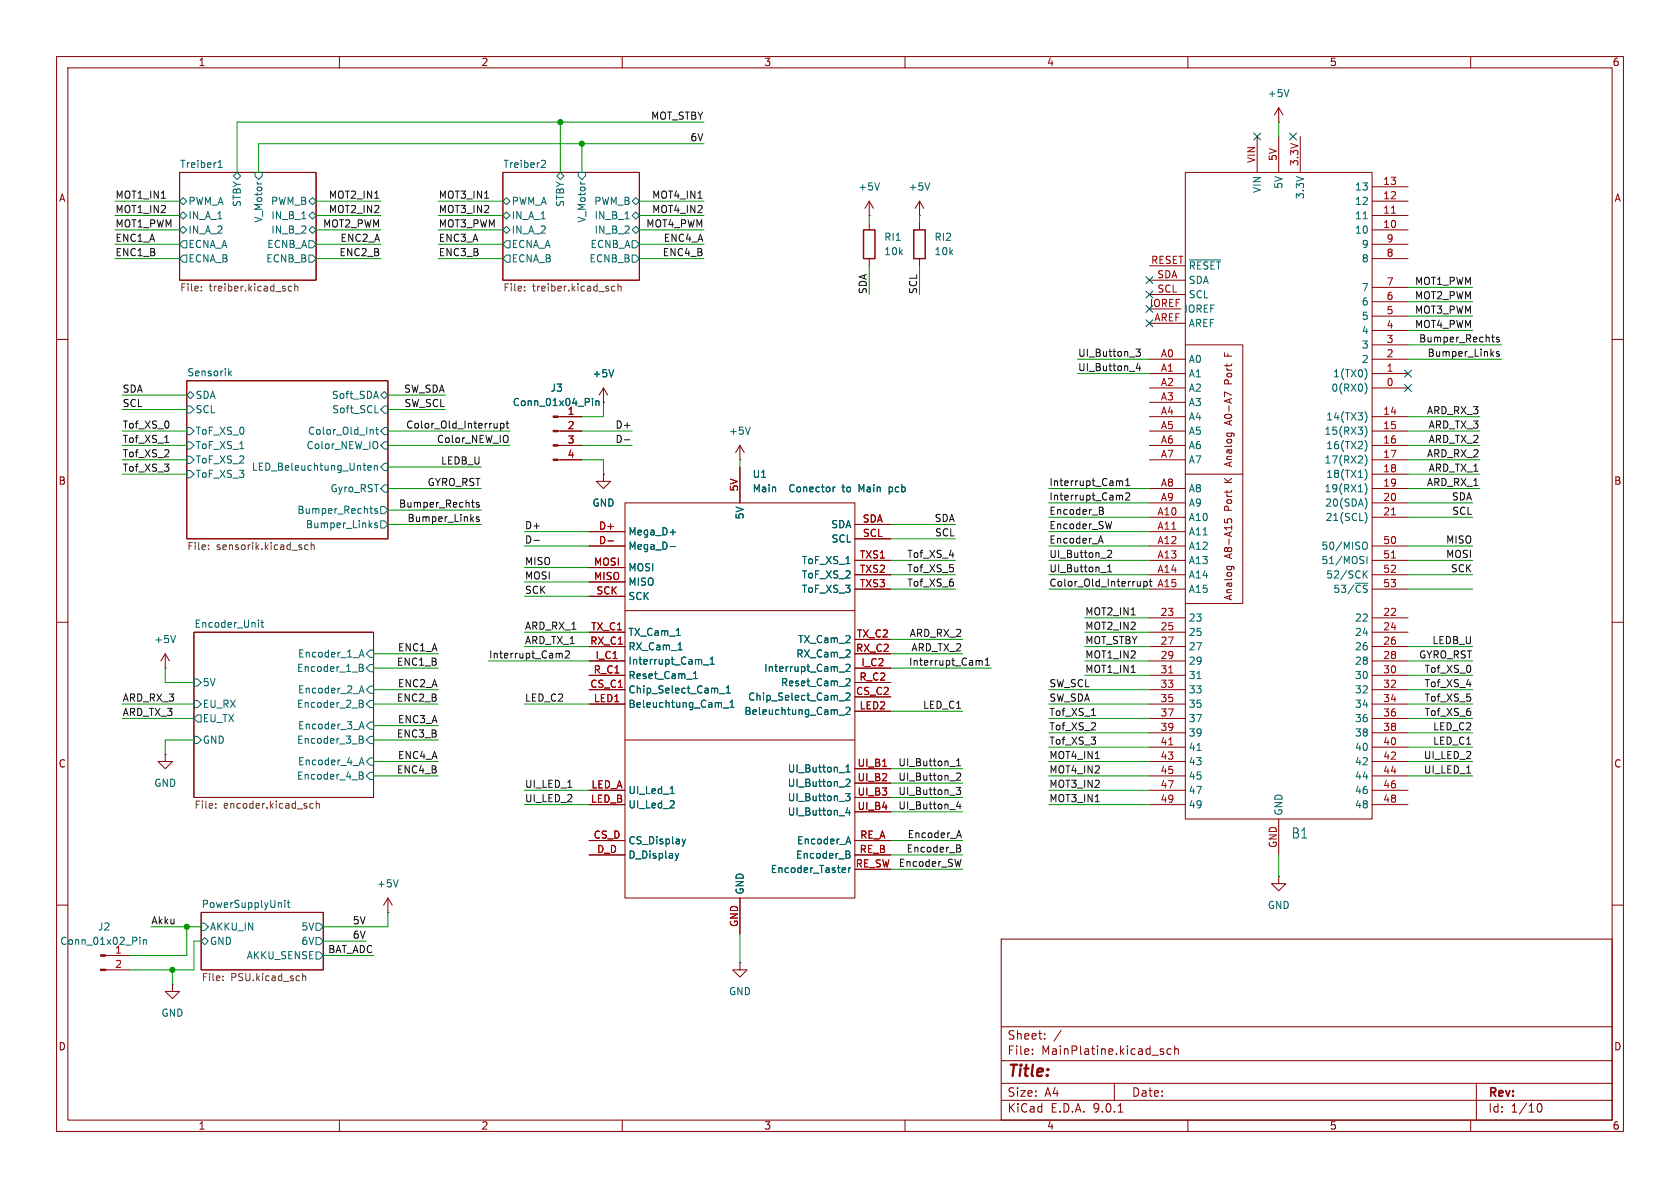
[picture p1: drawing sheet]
<svg xmlns="http://www.w3.org/2000/svg" width="297mm" height="210mm" viewBox="0 0 297 210" stroke-linecap="round" stroke-linejoin="round" font-family="sans-serif">
<g fill="none" stroke="#840000" stroke-width=".18">
<path d="M10 10h277v190h-277zM12 12h273v186h-273zM60 10v2M110 10v2M160 10v2M210 10v2M226.1 19.1l-.8 1.2M226.1 19.1l.7 1.2M226.1 19.1v2.5M260 10v2M31.7 30.5h24.2v19h-24.2zM88.9 30.5h24.1v19h-24.1z"/>
<path d="M153.7 38.1h.1M153.7 35.6l-.8 1.2M153.7 35.6l.7 1.2M153.7 35.6v2.5M153.7 39.4v1.2M162.6 38.1h.1M162.6 35.6v2.5M162.6 39.4v1.2M162.6 35.6l-.8 1.2M162.6 35.6l.7 1.2M209.5 30.5h33.1v114.3h-33.1zM222.2 24.1v6.4"/>
<path d="M226.1 21.6h.1M226.1 24.1v6.4M229.9 24.1v6.4M242.6 33h6.3M242.6 35.6h6.3M242.6 38.1h6.3M153.7 45.7v1.3M162.6 45.7v1.3M203.2 47h6.3M203.2 49.5h6.3M203.2 52.1h6.3M203.2 54.6h5.6"/>
<path d="M203.2 57.2h6.3M242.6 40.6h6.3M242.6 43.2h6.3M242.6 45.7h6.3M242.6 50.8h6.3M242.6 53.3h6.3M242.6 55.9h6.3M242.6 58.4h6.3M10 60h2M33 67.3h35.6v28h-35.6zM98.7 73.7h4.2M98.7 76.2h4.2"/>
<path d="M98.7 78.7h4.2M106.7 71.1h.1M106.7 68.6l-.8 1.3M106.7 68.6l.7 1.3M106.7 68.6v2.5M130.8 78.7v2.6M130.8 78.7l-.8 1.3M130.8 78.7l.8 1.3M203.2 63.5h6.3M203.2 66h6.3M203.2 68.6h6.3M203.2 71.1h6.3"/>
<path d="M203.2 73.7h6.3M203.2 76.2h6.3M203.2 78.7h6.3M209.5 61h10.2v22.8h-10.2M216.9 76.6h1l.3 .2M217 76.6l-.1 .3M217.7 76.6v.3M217.7 69.8l-1.2-.5v.9M242.6 63.5h6.3M242.6 66h6.3M242.6 68.6h6.3M242.6 73.7h6.3"/>
<path d="M242.6 76.2h6.3M242.6 78.7h6.3M242.6 61h6.3M285 60h2M98.7 81.3h4.2M104.1 94h6.4M104.1 96.5h6.4M106.7 83.8v1.3h1.2l-1.2 1.3-1.3-1.3h1.3M106.7 83.8h.1M110.5 88.9h40.6v69.9h-40.6zM130.8 81.3h.1M130.8 82.6v6.3"/>
<path d="M151.1 92.7h6.4M151.1 95.3h6.4M151.1 99.1h6.4M203.2 94h6.3M203.2 96.5h6.3M203.2 99.1h6.3M203.2 81.3h6.3M203.2 86.4h6.3M203.2 88.9h6.3M203.2 91.4h6.3M216.5 91.8v.6M217 92.4v-.4l.2-.3 .5 .1v.6"/>
<path d="M219.7 83.8v22.9h-10.2M242.6 96.5h6.3M242.6 99.1h6.3M242.6 81.3h6.3M242.6 86.4h6.3M242.6 88.9h6.3M242.6 91.4h6.3M242.6 83.8h6.3M10 110h2M29.2 118.1h.1M29.2 115.6l-.8 1.2M29.2 115.6l.8 1.2"/>
<path d="M29.2 115.6v2.5M34.3 111.8h31.7v29.2h-31.7zM104.1 100.3h6.4M104.1 102.9h6.4M104.1 105.4h6.4M104.1 111.8h6.4M104.1 114.3h6.4M104.1 116.8h6.4M104.1 119.4h6.4M110.5 108h40.6M151.1 101.6h6.4M151.1 104.1h6.4"/>
<path d="M151.1 113h6.4M151.1 115.6h6.4M151.1 118.1h6.4M203.2 111.8h6.3M203.2 114.3h6.3M203.2 116.8h6.3M203.2 119.4h6.3M203.2 101.6h6.3M203.2 104.1h6.3M203.2 109.2h6.3M216.9 100.1h1l.3 .3M217 100.1l-.1 .4"/>
<path d="M217.7 100.1v.4M242.6 111.8h6.3M242.6 114.3h6.3M242.6 116.8h6.3M242.6 119.4h6.3M242.6 101.6h6.3M242.6 104.1h6.3M242.6 109.2h6.3M285 110h2M29.2 133.4v1.2h1.3l-1.3 1.3-1.3-1.3h1.3M29.2 133.4h.1M104.1 121.9h6.4"/>
<path d="M104.1 124.5h6.4M104.1 139.7h6.4M110.5 130.8h40.6M151.1 120.7h6.4M151.1 123.2h6.4M151.1 125.7h6.4M151.1 135.9h6.4M151.1 138.4h6.4M203.2 121.9h6.3M203.2 124.5h6.3M203.2 139.7h6.3M203.2 127h6.3"/>
<path d="M203.2 129.5h6.3M203.2 132.1h6.3M203.2 134.6h6.3M203.2 137.2h6.3M242.6 121.9h6.3M242.6 124.5h6.3M242.6 139.7h6.3M242.6 127h6.3M242.6 129.5h6.3M242.6 132.1h6.3M242.6 134.6h6.3M242.6 137.2h6.3"/>
<path d="M68.6 158.8l-.8 1.2M68.6 158.8l.7 1.2M68.6 158.8v2.5M104.1 142.2h6.4M104.1 148.6h6.4M104.1 151.1h6.4M130.8 158.8v6.3M151.1 148.6h6.4M151.1 151.1h6.4M151.1 141h6.4M151.1 143.5h6.4M151.1 153.7h6.4"/>
<path d="M203.2 142.2h6.3M226.1 154.9v1.3h1.2l-1.2 1.3-1.3-1.3h1.3M226.1 154.9h.1M226.1 144.8v6.3M242.6 142.2h6.3M10 160h2M18.6 168.9h4.3M18.6 171.5h4.3M30.5 174v1.3h1.2l-1.2 1.2-1.3-1.2h1.3M30.5 174h.1M35.6 161.3h21.5v10.2h-21.5zM68.6 161.3h.1"/>
<path d="M130.8 170.2v1.3h1.3l-1.3 1.2-1.3-1.2h1.3M130.8 170.2h.1M177 166h108v32h-108zM285 160h2M60 198v2M110 198v2M160 198v2M177 194.5h108M177 191.5h108M177 187.5h108M177 181.5h108M182.5 186.3v.1"/>
<path d="M182.5 185.5v.1M184.7 183.6v.1M184.7 182.8v.1M187.6 182.1l-1.3 2M197 191.5v3M197.7 196.6h.8M205.3 185.9l.4 .1v.2l-.2 .2h-.3M205.3 185.4l.4 .1M207 185.5l-.4-.1-.3 .3v.4l.2 .2h.5M207.7 185.5l.2-.1 .3 .1 .1 .9M207.7 184.9v1.5M210 198v2"/>
<path d="M260 198v2M261 191.5v6.5M271.7 195.7l.2-.5 .2-.1a.81 .81 0 0 1 .6 .6 .81 .81 0 0 1-.3 .8h-.4l-.3-.5"/>
</g>
<g fill="none" stroke="#006464" stroke-width=".18">
<path d="M227.9 15.8l-.4 1.3M31.7 38.1l.7-.6 .6 .6-.6 .6zM31.7 35.6l.7-.7 .6 .7-.6 .6zM38.6 29.6h.7M38.6 28.7l.3-.4v1.3M41.3 31.1l.6-.6 .6 .6-.6 .7zM45.1 30.5h1.3v.6l-.7 .7-.6-.7zM53.4 38.7h.7M54.6 38.1l.6-.6 .7 .6-.7 .6zM54.6 35.6l.6-.7 .7 .7-.7 .6zM88.9 38.1l.6-.6 .7 .6-.7 .6zM88.9 35.6l.6-.7 .7 .7-.7 .6z"/>
<path d="M95.9 28.3l.4 .1 .1 .3-.7 .9h.7M98.4 31.1l.7-.6 .6 .6-.6 .7zM102.2 30.5h1.3v.6l-.6 .7-.7-.7zM110.5 38.7h.7M111.8 38.1l.6-.6 .6 .6-.6 .6zM111.8 35.6l.6-.7 .6 .7-.6 .6zM155.5 32.3l-.4 1.3M164.4 32.3l-.4 1.3M241 38.7h.7M31.7 40.6l.7-.6 .6 .6-.6 .7zM32.4 42.5h.6v1.3h-.6l-.7-.6zM32.4 45.1h.6v1.3h-.6l-.7-.7z"/>
<path d="M54.6 40.6l.6-.6 .7 .6-.7 .7zM54.6 42.5h.6l.7 .7-.7 .6h-.6zM54.6 45.1h.6l.7 .6-.7 .7h-.6zM88.9 40.6l.6-.6 .7 .6-.7 .7zM89.5 42.5h.7v1.3h-.7l-.6-.6zM89.5 45.1h.7v1.3h-.7l-.6-.7zM111.8 40.6l.6-.6 .6 .6-.6 .7zM111.8 42.5h.6l.6 .7-.6 .6h-.6zM111.8 45.1h.6l.6 .6-.6 .7h-.6zM210.3 45.9h5.5M33 71.8h.7l.6 .6-.6 .6h-.7zM33 69.9l.7-.7 .6 .7-.6 .6z"/>
<path d="M33 75.6h.7l.6 .6-.6 .6h-.7zM33 78.1h.7l.6 .6-.6 .7h-.7zM40.6 66l.3 .4M40.9 65.6l-.5 .5M65.8 75.9l.2 .2v.7M66.3 73h.6M66.4 75.9h.5M66.6 75.5v1.1l.3 .2M67.3 69.9l.6-.7 .7 .7-.7 .6zM67.3 76.2l.6-.6h.7v1.2h-.7zM67.9 71.8h.7v1.2h-.7l-.6-.6zM67.9 78.1h.7v1.3h-.7l-.6-.7z"/>
<path d="M104.7 70.4v.2M104.7 70.9v.8M105.3 70.9v.8M105.3 71l.2-.1h.3l.1 .8M108.5 65.3l-.4 1.3M132.6 75.5l-.4 1.3M241.3 72.8a1.46 1.46 0 0 1 0 1.9M241.3 75.3a1.46 1.46 0 0 1 0 2M241.3 77.9a1.46 1.46 0 0 1 0 1.9M241.4 65.2a1.49 1.49 0 0 1 0 1.8M241.4 67.8a1.49 1.49 0 0 1 0 1.8M33 80.6h.7l.6 .7-.6 .6h-.7z"/>
<path d="M33 83.2h.7l.6 .6-.6 .7h-.7zM65 82.7l.6-.1v-.3h-.4l-.2 .2 .1 .6h.5M65.4 89.9h.5M65.6 90.7h.3M66.2 82.4l.2-.1h.3v.8M66.2 82.3v.8M66.7 90l-.3-.1-.2 .2 .1 .2 .4 .1v.3h-.5M66.7 92.5l-.3-.1-.2 .2 .1 .2 .4 .1v.3h-.5M67.3 86.4l.6-.7h.7v1.3h-.7zM67.3 82.6l.6-.7h.7v1.3h-.7zM67.3 89.5h.6l.7 .7-.7 .6h-.6zM67.3 92.1h.6l.7 .6-.7 .6h-.6z"/>
<path d="M118.5 94.1h.9M118.5 96.6h.9M147.6 86.1l-.2 .1M157.2 86.1v1.3M157.2 86.9h.1M157.3 86.1l-.1 .1M240.9 99l.2 .3-.2 .3M240.9 96l.3-.2a.43 .43 0 0 1 .5 .5v.4a.43 .43 0 0 1-.3 .4 .43 .43 0 0 1-.5-.2M240.9 98.4h.2M241.3 80.4a1.46 1.46 0 0 1 0 1.9M241.3 82.9a1.46 1.46 0 0 1 0 2M241.3 85.5a1.46 1.46 0 0 1 0 1.9"/>
<path d="M241.4 88.1a1.49 1.49 0 0 1 0 1.8M241.4 90.6a1.47 1.47 0 0 1-.1 1.9M241.7 98.4v1.2M31 112.3l-.4 1.3M45.7 109.6v.1M45.7 110v.9M46.1 110h.5M46.3 109.6v1.1l.3 .2M63.5 116.1l.4-1.2 .5 1.2M63.5 117.4l.6 .1 .1 .3-.3 .2M63.5 118h.4M63.6 115.8h.6"/>
<path d="M63.9 118l.3 .3v.3l-.7 .1M65.4 114.9h.6v1.3h-.6l-.6-.6zM65.4 117.5h.6v1.2h-.6l-.6-.6zM119.6 112.3h.7M119.9 114.9h.7M122.6 120h.7M122.6 119.1l.4-.4v1.3M124.3 117.5h1M125.6 117.4h.7M125.6 116.5l.3-.4v1.3M148.3 118.8h1M149.6 117.5l.4-.1 .3 .4-.8 .9h.8"/>
<path d="M149.7 120h.5l.1 .3-.8 .9h.8M211.6 120h.7M241.2 101.5l.5 .7M241.7 100.9l-.7 .7M34.3 123.8h.6l.7 .7-.7 .6h-.6zM34.3 127l.6-.6h.7v1.2h-.7zM34.3 130.2h.6l.7 .6-.7 .6h-.6zM34.3 120h.6l.7 .7-.7 .6h-.6zM63.5 122.5l.4-1.3 .5 1.3M63.5 128.8l.4-1.2 .5 1.2M63.5 123.8l.6 .1 .1 .2-.3 .3M63.5 130.1l.6 .1 .1 .3-.3 .2"/>
<path d="M63.5 136.5l.6 .1 .1 .2-.3 .3M63.5 130.7h.4M63.5 137.1h.4M63.5 135.2l.4-1.3 .5 1.3M63.5 124.4h.4M63.6 122.1h.6M63.6 128.5h.6M63.6 134.8h.6M63.9 124.4l.3 .2v.3l-.7 .1M63.9 130.7l.3 .3v.3l-.7 .1M63.9 137.1l.3 .2v.3l-.7 .1M65.4 121.3h.6v1.3h-.6l-.6-.7z"/>
<path d="M65.4 127.6h.6v1.3h-.6l-.6-.6zM65.4 130.2h.6v1.2h-.6l-.6-.6zM65.4 136.5h.6v1.3h-.6l-.6-.6zM65.4 134h.6v1.3h-.6l-.6-.7zM65.4 123.8h.6v1.3h-.6l-.6-.6zM127.2 122.6h1M127.8 125.2h1M128.4 122.5h.7M128.4 121.6l.4-.4v1.3M129.1 125h.7M129.1 124.1l.3-.3v1.2M148.3 123.9h1"/>
<path d="M148.3 126.4h1M148.3 136.6h1M149.6 137.9l.4-.2 .3 .4-.8 .9h.8M149.6 136.5h.7M149.6 125.2l.4-.2 .3 .4-.8 .9h.8M149.6 122.6l.4-.1 .3 .4-.8 .9h.8M149.6 135.6l.3-.4v1.3M211.6 132.7h.7M49.7 159.6l.1 .8M50.4 159.1v.2M50.4 159.6v.8M50.8 159.6h.5"/>
<path d="M51 159.1v1.1l.3 .2M70.4 155.5l-.4 1.3M118.4 142.8h.8M118.5 140.3h.7M119.1 141.7v.4M119.4 150.9l.3 .8M119.7 151.7l-.1 .3M120 150.9l-.3 .8M120.6 148.3l.3 .9M120.9 149.2l-.1 .3M121.2 148.3l-.3 .9M149.3 153.4l.2 .3-.6 .1"/>
<path d="M149.4 154.2h-.1M149.5 140.3h.8l-.4 .5 .3 .1v.5l-.2 .1h-.4M149.6 150.4l.6 .2v.2l-.2 .2M149.6 151h.4M149.7 148.8h.6M149.9 142.8l-.3 .9h.7M150 147.9l.4 1.3M150 151l.3 .3-.1 .3-.6 .1M150 153.4v.8M150.2 143.2v.9M150.4 153.4l-.4 .2M24.7 165.7v.1"/>
<path d="M24.7 166.1v.8M25.3 166.1v.8M25.3 166.2l.2-.1 .3 .1 .1 .7M35.6 163.2h.6l.6 .6-.6 .7h-.6zM35.6 166.4l.6-.7 .6 .7-.6 .6zM55.9 163.2h.6l.6 .6-.6 .7h-.6zM55.9 165.7h.6l.6 .7-.6 .6h-.6zM55.9 168.3h.6l.6 .6-.6 .6h-.6z"/>
</g>
<g fill="none" stroke="#725600" stroke-width=".18">
<path d="M35.6 51.3v.1M35.6 50.7v.1M51.6 50.7l-.4-.1-.2 .2 .1 .6h.5M52.1 50.7l.2-.1 .3 .1 .1 .7M52.1 50.2v1.2M92.7 51.3v.1M92.7 50.7v.1M108.7 50.7l-.3-.1-.3 .2 .1 .6h.5M109.3 50.7l.1-.1 .3 .1 .1 .7M109.3 50.2v1.2M36.9 97v.2M36.9 96.4v.1"/>
<path d="M54.5 96.4l-.4-.1-.2 .3 .1 .5h.5M55 96.4l.2-.1 .3 .1 .1 .8M55 95.9v1.3M38.1 142.8v.1M38.1 142.1v.1M55.4 142.1l-.4-.1-.2 .3 .1 .5h.5M55.9 142.2l.2-.2 .3 .1 .1 .8M55.9 141.6v1.3M39.4 173.2v.2M39.4 172.6v.1M53.5 172.1v1.3M53.5 172.6l.2-.1 .3 .1v.8"/>
</g>
<path d="M246 37.7h.7M107.5 95.6h.9M246 91h.7M246 98.6h.7M206.6 119h.7M156 135.5h.8M206.6 131.7h.7" fill="none" stroke="#a90000" stroke-width=".18"/>
<path d="M152.7 40.6h2v5.1h-2zM161.5 40.6h2.1v5.1h-2.1z" fill="none" stroke="#840000" stroke-width=".25"/>
<g fill="#840000" stroke="#840000" stroke-width=".18">
<path d="M17.8 168.8h.8v.2h-.8z"/>
<path d="M17.8 171.3h.8v.3h-.8z"/>
<path d="M97.8 73.5h.9v.3h-.9z"/>
<path d="M97.8 76.1h.9v.2h-.9z"/>
<path d="M97.8 78.6h.9v.3h-.9z"/>
<path d="M97.8 81.2h.9v.2h-.9z"/>
</g>
<g fill="none" stroke="#0f0f0f" stroke-width=".18">
<path d="M28.5 35h.7M66.2 35h.8M85.7 35h.7M123.4 35h.7M263.7 59.6h.5M265 59.7l-.3-.1-.2 .2 .1 .2 .4 .1v.3h-.5M29.1 78.2h.8M87.9 74.8v.9M87.9 75.6l-.2 .1M88.5 74.8v1.3M88.5 74.9l.4-.1 .2 .3-.1 .5h-.5M89.5 74.8h.4"/>
<path d="M89.6 74.4v1.1l.3 .2M110.4 77.7h1M200.8 61.7h.8l-.4 .5 .3 .1v.6l-.1 .1-.5-.1M201.2 64.2l-.3 .9h.8M201.5 64.7v.8M263.9 60.4h.3M265 62.2l-.3-.1-.2 .2 .1 .2 .4 .1v.3h-.5M83.4 88.8h.4M83.6 89.6l.2 .1M84.7 91.4h-.3l-.2 .1 .1 .2 .4 .1v.3h-.5M84.7 88.9l-.3-.1-.2 .2 .1 .2 .4 .1v.3h-.5M94.4 95.5h1"/>
<path d="M194.3 95.6h.6M194.3 89.7l.7 .1v.2l-.2 .3M194.3 90.3h.5M194.6 94.7l.4 1.3M194.8 90.3l.3 .2-.1 .3-.7 .1M195.8 97.4l.5-.1 .2 .3-.8 .9h.8M196.5 92.2l-.3 1.3M198 85.1h.4l.1 .7M198.1 87.5l.4 .2v.7M199 87.2l.5-.1 .2 .4-.8 .9h.8M199 85.8h.7M199 84.9l.4-.3v1.2"/>
<path d="M99 115.5l.4 .2v.6M99.9 115.2l.5-.1 .3 .3-.8 .9h.8M173.1 116.9l.2-.1h.3v.8M174.2 117.6h.7M174.2 116.7l.4-.4v1.3M194.6 101.2h1M195.8 101.1h.7M195.8 100.2l.4-.4v1.3M200 118.9h.7M200 108.7h.7M201.6 102.8v.8M201.6 103.5l-.2 .1"/>
<path d="M202.2 102.8v1.3M202.2 102.8h.4l.2 .2-.1 .6h-.5M203.2 102.8h.5M203.4 102.4v1l.3 .2M167.9 135.5h1M169.1 139.2h.7l-.4 .5 .4 .1v.5l-.2 .2-.5-.1M169.1 136.8l.5-.2 .2 .4-.7 .9h.7M169.1 135.4h.7M169.1 134.5l.4-.4v1.3M193 126.5h.7M193.6 134.1h.7M169.1 149.3l.6 .2 .1 .2-.3 .3"/>
<path d="M169.1 150h.4M169.2 147.7h.6M169.4 141.7l-.3 .9h.8M169.5 146.8l.5 1.3M169.5 150l.3 .2v.3l-.7 .1M169.7 142.2v.8M169.9 151.9l-.3 1.3M193.6 141.7h.7"/>
</g>
<g fill="none" stroke="#009600" stroke-width=".18">
<path d="M20.3 35.6h11.4M20.3 38.1h11.4M55.9 35.6h11.4M55.9 38.1h11.4M77.5 35.6h11.4M77.5 38.1h11.4M99.1 21.6v8.9M102.9 25.4v5.1M113 35.6h11.5M113 38.1h11.5M124.5 25.4h-78.8v5.1M124.5 21.6h-82.6v8.9"/>
<path d="M153.7 38.1v1.3M162.6 38.1v1.3M226.1 21.6v2.5M20.3 43.2h11.4M20.3 40.6h11.4M20.3 45.7h11.4M55.9 43.2h11.4M55.9 40.6h11.4M55.9 45.7h11.4M77.5 43.2h11.4M77.5 40.6h11.4M77.5 45.7h11.4"/>
<path d="M113 43.2h11.5M113 40.6h11.5M113 45.7h11.5M153.7 47v5.1M162.6 47v5.1M248.9 50.8h11.4M248.9 53.3h11.4M248.9 58.4h11.4M248.9 55.9h11.4M21.6 76.2h11.4M21.6 78.7h11.4M21.6 69.9h11.4"/>
<path d="M21.6 72.4h11.4M68.6 76.2h21.6M68.6 78.7h21.6M68.6 69.9h10.1M68.6 72.4h10.1M102.9 76.2h8.9M102.9 78.7h8.9M106.7 71.1v2.6h-3.8M190.5 63.5h12.7M190.5 66h12.7M248.9 63.5h16.5M248.9 73.7h12.7"/>
<path d="M248.9 61h16.5M248.9 76.2h12.7M248.9 78.7h12.7M21.6 81.3h11.4M21.6 83.8h11.4M68.6 90.2h16.5M68.6 92.7h16.5M68.6 86.4h16.5M68.6 82.6h16.5M92.7 96.5h11.4M92.7 94h11.4M102.9 81.3h3.8v2.5"/>
<path d="M130.8 81.3v1.3M157.5 99.1h11.4M157.5 92.7h11.4M157.5 95.3h11.4M185.4 99.1h17.8M185.4 88.9h17.8M185.4 96.5h17.8M185.4 94h17.8M185.4 91.4h17.8M185.4 86.4h17.8M248.9 99.1h11.4M248.9 88.9h11.4"/>
<path d="M248.9 96.5h11.4M248.9 91.4h11.4M248.9 86.4h12.7M248.9 81.3h12.7M248.9 83.8h12.7M29.2 118.1v2.6h5.1M66 118.1h11.5M66 115.6h11.5M86.4 116.8h17.7M92.7 114.3h11.4M92.7 111.8h11.4M92.7 102.9h11.4"/>
<path d="M92.7 100.3h11.4M92.7 105.4h11.4M157.5 101.6h11.4M157.5 118.1h17.8M157.5 113h12.7M157.5 115.6h12.7M157.5 104.1h11.4M185.4 101.6h17.8M185.4 104.1h17.8M191.8 114.3h11.4M191.8 111.8h11.4M191.8 109.2h11.4"/>
<path d="M191.8 119.4h11.4M191.8 116.8h11.4M248.9 114.3h11.4M248.9 101.6h11.4M248.9 104.1h11.4M248.9 119.4h11.4M248.9 116.8h11.4M21.6 127h12.7M21.6 124.5h12.7M34.3 130.8h-5.1v2.6M66 134.6h11.5M66 137.2h11.5"/>
<path d="M66 124.5h11.5M66 121.9h11.5M66 130.8h11.5M66 128.3h11.5M92.7 139.7h11.4M92.7 124.5h11.4M157.5 138.4h12.7M157.5 135.9h12.7M157.5 125.7h12.7M185.4 134.6h17.8M185.4 127h17.8M185.4 139.7h17.8"/>
<path d="M185.4 137.2h17.8M185.4 129.5h17.8M185.4 132.1h17.8M185.4 124.5h17.8M185.4 121.9h17.8M248.9 134.6h11.4M248.9 127h11.4M248.9 137.2h11.4M248.9 129.5h11.4M248.9 132.1h11.4M248.9 124.5h11.4M248.9 121.9h11.4"/>
<path d="M92.7 142.2h11.4M157.5 141h12.7M157.5 143.5h12.7M157.5 151.1h12.7M157.5 148.6h12.7M157.5 153.7h12.7M185.4 142.2h17.8M226.1 151.1v3.8M26.7 163.8h8.9M30.5 171.5v2.5M33 163.8v5.1h-10.1M35.6 166.4h-1.3v5.1h-11.4"/>
<path d="M57.1 166.4h7.7M57.1 168.9h8.9M68.6 161.3v2.5h-11.5M130.8 165.1v5.1"/>
</g>
<g fill="none" stroke="#000084" stroke-width=".18">
<path d="M221.6 23.5l1.3 1.2M222.9 23.5l-1.3 1.2M228 23.5l1.2 1.2M229.2 23.5l-1.2 1.2M202.6 48.9l1.2 1.2M202.6 56.5l1.2 1.3M202.6 54l1.2 1.2M202.6 51.5l1.2 1.2M203.8 48.9l-1.2 1.2M203.8 56.5l-1.2 1.3M203.8 54l-1.2 1.2M203.8 51.5l-1.2 1.2"/>
<path d="M248.3 68l1.2 1.2M248.3 65.4l1.2 1.2M249.5 68l-1.2 1.2M249.5 65.4l-1.2 1.2"/>
</g>
<g fill="#009600" stroke="#009600" stroke-width=".18">
<circle cx="99.1" cy="21.6" r=".46"/>
<circle cx="102.9" cy="25.4" r=".46"/>
<circle cx="33" cy="163.8" r=".46"/>
<circle cx="30.5" cy="171.5" r=".46"/>
</g>
<text font-size="2.8" fill="#840000" x="178" y="190.9">Title:</text>
<text font-size="2.5" fill="#006464" x="228.3" y="148.4">B1</text>
<g font-size="2.1" fill="#840000">
<text x="178" y="184">Sheet:</text>
<text x="178" y="186.7">File:</text>
<text x="184.1" y="186.7">MainPlatine.kicad_sch</text>
<text x="178" y="196.9">KiCad</text>
<text x="178" y="194.1">Size:</text>
<text x="184.7" y="194.1">A4</text>
<text x="185.7" y="196.9">E.D.A.</text>
<text x="193.3" y="196.9">9.0.1</text>
<text x="200" y="194.1">Date:</text>
<text x="263" y="194.3">Rev:</text>
<text x="263" y="196.9">Id:</text>
<text x="267.1" y="196.9">1/10</text>
</g>
<g font-size="1.8" fill="#840000">
<text x="35" y="11.9">1</text>
<text x="85" y="11.9">2</text>
<text x="135" y="11.9">3</text>
<text x="185" y="11.9">4</text>
<text x="235" y="11.9">5</text>
<text x="285" y="11.9">6</text>
<text x="10.3" y="35.9">A</text>
<text x="285.3" y="35.9">A</text>
<text x="218" y="62.8" transform="rotate(-90 218 62.8)">F</text>
<text x="218" y="67.9" transform="rotate(-90 218 67.9)">Port</text>
<text x="218" y="75.2" transform="rotate(-90 218 75.2)">A0-A7</text>
<text x="218" y="82.7" transform="rotate(-90 218 82.7)">Analog</text>
<text x="10.3" y="85.9">B</text>
<text x="218" y="85.1" transform="rotate(-90 218 85.1)">K</text>
<text x="285.3" y="85.9">B</text>
<text x="218" y="90.2" transform="rotate(-90 218 90.2)">Port</text>
<text x="218" y="98.7" transform="rotate(-90 218 98.7)">A8-A15</text>
<text x="218" y="106.3" transform="rotate(-90 218 106.3)">Analog</text>
<text x="10.3" y="135.9">C</text>
<text x="285.3" y="135.9">C</text>
<text x="10.3" y="185.9">D</text>
<text x="285.3" y="185.9">D</text>
<text x="35" y="199.9">1</text>
<text x="85" y="199.9">2</text>
<text x="135" y="199.9">3</text>
<text x="185" y="199.9">4</text>
<text x="235" y="199.9">5</text>
<text x="285" y="199.9">6</text>
</g>
<g font-size="1.8" fill="#006464">
<text x="224" y="17.4">+5V</text>
<text x="31.7" y="29.8">Treiber1</text>
<text x="88.9" y="29.8">Treiber2</text>
<text x="151.6" y="33.9">+5V</text>
<text x="160.5" y="33.9">+5V</text>
<text x="223.1" y="34.2" transform="rotate(-90 223.1 34.2)">VIN</text>
<text x="226.9" y="33.5" transform="rotate(-90 226.9 33.5)">5V</text>
<text x="230.7" y="35.3" transform="rotate(-90 230.7 35.3)">3.3V</text>
<text x="239.4" y="33.9">13</text>
<text x="33.2" y="39">IN_A_1</text>
<text x="33.2" y="41.5">IN_A_2</text>
<text x="33.2" y="36.4">PWM_A</text>
<text x="42.8" y="36.7" transform="rotate(-90 42.8 36.7)">STBY</text>
<text x="46.6" y="39.5" transform="rotate(-90 46.6 39.5)">V_Motor</text>
<text x="47.8" y="36.4">PWM_B</text>
<text x="47.9" y="39">IN_B_1</text>
<text x="47.9" y="41.5">IN_B_2</text>
<text x="90.4" y="39">IN_A_1</text>
<text x="90.4" y="41.5">IN_A_2</text>
<text x="90.4" y="36.4">PWM_A</text>
<text x="99.9" y="36.7" transform="rotate(-90 99.9 36.7)">STBY</text>
<text x="103.7" y="39.5" transform="rotate(-90 103.7 39.5)">V_Motor</text>
<text x="105" y="36.4">PWM_B</text>
<text x="105" y="39">IN_B_1</text>
<text x="105" y="41.5">IN_B_2</text>
<text x="239.4" y="36.4">12</text>
<text x="239.4" y="39">11</text>
<text x="239.4" y="41.5">10</text>
<text x="33.2" y="44">ECNA_A</text>
<text x="33.2" y="46.6">ECNA_B</text>
<text x="47" y="46.6">ECNB_B</text>
<text x="47.1" y="44">ECNB_A</text>
<text x="90.4" y="44">ECNA_A</text>
<text x="90.4" y="46.6">ECNA_B</text>
<text x="104.1" y="46.6">ECNB_B</text>
<text x="104.3" y="44">ECNB_A</text>
<text x="156.2" y="42.8">RI1</text>
<text x="156.2" y="45.3">10k</text>
<text x="165.1" y="42.8">RI2</text>
<text x="165.1" y="45.3">10k</text>
<text x="210.1" y="47.9">~{RESET}</text>
<text x="240.6" y="44">9</text>
<text x="240.6" y="46.6">8</text>
<text x="210.1" y="50.4">SDA</text>
<text x="210.1" y="52.9">SCL</text>
<text x="240.6" y="51.7">7</text>
<text x="209.3" y="55.5">IOREF</text>
<text x="210.1" y="58">AREF</text>
<text x="240.6" y="54.2">6</text>
<text x="240.6" y="56.7">5</text>
<text x="240.6" y="59.3">4</text>
<text x="210.1" y="64.4">A0</text>
<text x="240.6" y="61.8">3</text>
<text x="240.6" y="64.4">2</text>
<text x="33" y="66.6">Sensorik</text>
<text x="34.5" y="70.7">SDA</text>
<text x="58.6" y="70.7">Soft_SDA</text>
<text x="90.6" y="72">Conn_01x04_Pin</text>
<text x="97.2" y="69.4">J3</text>
<text x="104.6" y="66.9">+5V</text>
<text x="210.1" y="66.9">A1</text>
<text x="210.1" y="69.4">A2</text>
<text x="210.1" y="72">A3</text>
<text x="235.3" y="69.4">0(RX0)</text>
<text x="235.6" y="66.9">1(TX0)</text>
<text x="34.5" y="73.3">SCL</text>
<text x="34.5" y="77.1">ToF_XS_0</text>
<text x="54.3" y="77.1">Color_Old_Int</text>
<text x="58.6" y="73.3">Soft_SCL</text>
<text x="128.8" y="77.1">+5V</text>
<text x="210.1" y="74.5">A4</text>
<text x="210.1" y="77.1">A5</text>
<text x="234.1" y="77.1">15(RX3)</text>
<text x="234.4" y="74.5">14(TX3)</text>
<text x="34.5" y="79.6">ToF_XS_1</text>
<text x="34.5" y="82.1">ToF_XS_2</text>
<text x="44.4" y="83.4">LED_Beleuchtung_Unten</text>
<text x="54.1" y="79.6">Color_NEW_IO</text>
<text x="210.1" y="79.6">A6</text>
<text x="210.1" y="82.1">A7</text>
<text x="234.1" y="82.1">17(RX2)</text>
<text x="234.4" y="79.6">16(TX2)</text>
<text x="34.5" y="84.7">ToF_XS_3</text>
<text x="58.3" y="87.2">Gyro_RST</text>
<text x="104.6" y="89.8">GND</text>
<text x="133" y="84.7">U1</text>
<text x="133" y="87.2">Main</text>
<text x="139.7" y="87.2">Conector</text>
<text x="149.2" y="87.2">to</text>
<text x="152.3" y="87.2">Main</text>
<text x="157.8" y="87.2">pcb</text>
<text x="210.1" y="87.2">A8</text>
<text x="210.1" y="89.8">A9</text>
<text x="234.1" y="87.2">19(RX1)</text>
<text x="234.2" y="89.8">20(SDA)</text>
<text x="234.4" y="84.7">18(TX1)</text>
<text x="52.5" y="91">Bumper_Rechts</text>
<text x="54" y="93.6">Bumper_Links</text>
<text x="111" y="94.8">Mega_D+</text>
<text x="131.7" y="91.9" transform="rotate(-90 131.7 91.9)">5V</text>
<text x="146.9" y="93.6">SDA</text>
<text x="210.1" y="92.3">A10</text>
<text x="210.1" y="94.8">A11</text>
<text x="234.2" y="92.3">21(SCL)</text>
<text x="111" y="97.4">Mega_D-</text>
<text x="111" y="101.2">MOSI</text>
<text x="141.6" y="99.9">ToF_XS_1</text>
<text x="146.9" y="96.1">SCL</text>
<text x="210.1" y="97.4">A12</text>
<text x="210.1" y="99.9">A13</text>
<text x="233.5" y="97.4">50/MISO</text>
<text x="233.5" y="99.9">51/MOSI</text>
<text x="111" y="103.7">MISO</text>
<text x="111" y="106.3">SCK</text>
<text x="141.6" y="102.5">ToF_XS_2</text>
<text x="141.6" y="105">ToF_XS_3</text>
<text x="210.1" y="102.5">A14</text>
<text x="210.1" y="105">A15</text>
<text x="234.4" y="102.5">52/SCK</text>
<text x="235.6" y="105">53/~{CS}</text>
<text x="27.2" y="113.9">+5V</text>
<text x="34.3" y="111">Encoder_Unit</text>
<text x="111" y="112.6">TX_Cam_1</text>
<text x="141" y="113.9">TX_Cam_2</text>
<text x="210.1" y="110.1">23</text>
<text x="210.1" y="112.6">25</text>
<text x="239.4" y="110.1">22</text>
<text x="239.4" y="112.6">24</text>
<text x="52.4" y="119">Encoder_1_B</text>
<text x="52.6" y="116.4">Encoder_1_A</text>
<text x="111" y="115.2">RX_Cam_1</text>
<text x="111" y="117.7">Interrupt_Cam_1</text>
<text x="135" y="119">Interrupt_Cam_2</text>
<text x="140.7" y="116.4">RX_Cam_2</text>
<text x="210.1" y="115.2">27</text>
<text x="210.1" y="117.7">29</text>
<text x="239.4" y="115.2">26</text>
<text x="239.4" y="117.7">28</text>
<text x="35.8" y="125.3">EU_RX</text>
<text x="35.8" y="121.5">5V</text>
<text x="52.4" y="125.3">Encoder_2_B</text>
<text x="52.6" y="122.8">Encoder_2_A</text>
<text x="111" y="120.2">Reset_Cam_1</text>
<text x="111" y="122.8">Chip_Select_Cam_1</text>
<text x="111" y="125.3">Beleuchtung_Cam_1</text>
<text x="132.2" y="124.1">Chip_Select_Cam_2</text>
<text x="138" y="121.5">Reset_Cam_2</text>
<text x="210.1" y="120.2">31</text>
<text x="210.1" y="122.8">33</text>
<text x="210.1" y="125.3">35</text>
<text x="239.4" y="120.2">30</text>
<text x="239.4" y="122.8">32</text>
<text x="239.4" y="125.3">34</text>
<text x="35.8" y="127.9">EU_TX</text>
<text x="35.8" y="131.7">GND</text>
<text x="52.4" y="131.7">Encoder_3_B</text>
<text x="52.6" y="129.1">Encoder_3_A</text>
<text x="131.5" y="126.6">Beleuchtung_Cam_2</text>
<text x="210.1" y="127.9">37</text>
<text x="210.1" y="130.4">39</text>
<text x="239.4" y="127.9">36</text>
<text x="239.4" y="130.4">38</text>
<text x="52.6" y="135.5">Encoder_4_A</text>
<text x="139.2" y="136.8">UI_Button_1</text>
<text x="210.1" y="132.9">41</text>
<text x="210.1" y="135.5">43</text>
<text x="239.4" y="132.9">40</text>
<text x="239.4" y="135.5">42</text>
<text x="27.2" y="139.3">GND</text>
<text x="52.4" y="138">Encoder_4_B</text>
<text x="111" y="140.6">UI_Led_1</text>
<text x="111" y="143.1">UI_Led_2</text>
<text x="139.2" y="139.3">UI_Button_2</text>
<text x="139.2" y="141.8">UI_Button_3</text>
<text x="210.1" y="138">45</text>
<text x="210.1" y="140.6">47</text>
<text x="210.1" y="143.1">49</text>
<text x="239.4" y="138">44</text>
<text x="239.4" y="140.6">46</text>
<text x="239.4" y="143.1">48</text>
<text x="111" y="149.5">CS_Display</text>
<text x="139.2" y="144.4">UI_Button_4</text>
<text x="140.8" y="149.5">Encoder_A</text>
<text x="226.9" y="144.3" transform="rotate(-90 226.9 144.3)">GND</text>
<text x="111" y="152">D_Display</text>
<text x="136.1" y="154.5">Encoder_Taster</text>
<text x="140.6" y="152">Encoder_B</text>
<text x="35.6" y="160.6">PowerSupplyUnit</text>
<text x="66.5" y="157.1">+5V</text>
<text x="131.7" y="158.2" transform="rotate(-90 131.7 158.2)">GND</text>
<text x="224" y="160.9">GND</text>
<text x="10.5" y="167.2">Conn_01x02_Pin</text>
<text x="17.2" y="164.7">J2</text>
<text x="37" y="164.7">AKKU_IN</text>
<text x="37" y="167.2">GND</text>
<text x="53.2" y="164.7">5V</text>
<text x="53.2" y="167.2">6V</text>
<text x="20.2" y="168.7">1</text>
<text x="43.5" y="169.8">AKKU_SENSE</text>
<text x="28.4" y="179.9">GND</text>
<text x="128.8" y="176.1">GND</text>
</g>
<g font-size="1.8" fill="#0f0f0f">
<text x="115" y="21.2">MOT_STBY</text>
<text x="122" y="25.1">6V</text>
<text x="20.3" y="35.2">MOT1_IN1</text>
<text x="58" y="35.2">MOT2_IN1</text>
<text x="77.5" y="35.2">MOT3_IN1</text>
<text x="115.2" y="35.2">MOT4_IN1</text>
<text x="20.3" y="40.3">MOT1_PWM</text>
<text x="20.3" y="37.8">MOT1_IN2</text>
<text x="57" y="40.3">MOT2_PWM</text>
<text x="58" y="37.8">MOT2_IN2</text>
<text x="77.5" y="40.3">MOT3_PWM</text>
<text x="77.5" y="37.8">MOT3_IN2</text>
<text x="114.2" y="40.3">MOT4_PWM</text>
<text x="115.2" y="37.8">MOT4_IN2</text>
<text x="20.3" y="42.8">ENC1_A</text>
<text x="20.3" y="45.4">ENC1_B</text>
<text x="59.9" y="45.4">ENC2_B</text>
<text x="60.1" y="42.8">ENC2_A</text>
<text x="77.5" y="45.4">ENC3_B</text>
<text x="77.5" y="42.8">ENC3_A</text>
<text x="117.1" y="45.4">ENC4_B</text>
<text x="117.2" y="42.8">ENC4_A</text>
<text x="153.3" y="52.1" transform="rotate(-90 153.3 52.1)">SDA</text>
<text x="162.2" y="52.1" transform="rotate(-90 162.2 52.1)">SCL</text>
<text x="250" y="50.5">MOT1_PWM</text>
<text x="250" y="53">MOT2_PWM</text>
<text x="250" y="58.1">MOT4_PWM</text>
<text x="250" y="55.5">MOT3_PWM</text>
<text x="190.5" y="65.7">UI_Button_4</text>
<text x="190.5" y="63.2">UI_Button_3</text>
<text x="250.8" y="60.6">Bumper_Rechts</text>
<text x="252.3" y="63.2">Bumper_Links</text>
<text x="21.6" y="69.5">SDA</text>
<text x="71.3" y="69.5">SW_SDA</text>
<text x="21.6" y="75.9">Tof_XS_0</text>
<text x="21.6" y="72">SCL</text>
<text x="71.4" y="72">SW_SCL</text>
<text x="71.7" y="75.9">Color_Old_Interrupt</text>
<text x="108.7" y="75.9">D+</text>
<text x="252.2" y="73.3">ARD_RX_3</text>
<text x="252.5" y="75.9">ARD_TX_3</text>
<text x="21.6" y="78.4">Tof_XS_1</text>
<text x="21.6" y="83.5">Tof_XS_3</text>
<text x="21.6" y="80.9">Tof_XS_2</text>
<text x="77.1" y="78.4">Color_NEW_IO</text>
<text x="77.9" y="82.2">LEDB_U</text>
<text x="108.7" y="78.4">D-</text>
<text x="252.2" y="80.9">ARD_RX_2</text>
<text x="252.5" y="78.4">ARD_TX_2</text>
<text x="252.5" y="83.5">ARD_TX_1</text>
<text x="70.4" y="89.8">Bumper_Rechts</text>
<text x="75.5" y="86">GYRO_RST</text>
<text x="185.4" y="88.6">Interrupt_Cam2</text>
<text x="185.4" y="86">Interrupt_Cam1</text>
<text x="252.2" y="86">ARD_RX_1</text>
<text x="256.6" y="88.6">SDA</text>
<text x="71.9" y="92.4">Bumper_Links</text>
<text x="92.7" y="93.6">D+</text>
<text x="165.1" y="92.4">SDA</text>
<text x="165.2" y="94.9">SCL</text>
<text x="185.4" y="93.6">Encoder_SW</text>
<text x="185.4" y="91.1">Encoder_B</text>
<text x="256.6" y="91.1">SCL</text>
<text x="92.7" y="100">MISO</text>
<text x="92.7" y="96.2">D-</text>
<text x="160.3" y="101.3">Tof_XS_5</text>
<text x="160.3" y="98.7">Tof_XS_4</text>
<text x="185.4" y="96.2">Encoder_A</text>
<text x="185.4" y="98.7">UI_Button_2</text>
<text x="185.4" y="101.3">UI_Button_1</text>
<text x="255.6" y="96.2">MISO</text>
<text x="255.6" y="98.7">MOSI</text>
<text x="256.4" y="101.3">SCK</text>
<text x="92.7" y="105.1">SCK</text>
<text x="92.7" y="102.5">MOSI</text>
<text x="160.3" y="103.8">Tof_XS_6</text>
<text x="185.4" y="103.8">Color_Old_Interrupt</text>
<text x="92.7" y="114">ARD_TX_1</text>
<text x="92.7" y="111.4">ARD_RX_1</text>
<text x="160.7" y="112.7">ARD_RX_2</text>
<text x="191.8" y="114">MOT_STBY</text>
<text x="191.8" y="111.4">MOT2_IN2</text>
<text x="191.8" y="108.9">MOT2_IN1</text>
<text x="253.1" y="114">LEDB_U</text>
<text x="70.1" y="117.8">ENC1_B</text>
<text x="70.3" y="115.2">ENC1_A</text>
<text x="86.4" y="116.5">Interrupt_Cam2</text>
<text x="160.6" y="117.8">Interrupt_Cam1</text>
<text x="161" y="115.2">ARD_TX_2</text>
<text x="191.8" y="119">MOT1_IN1</text>
<text x="191.8" y="116.5">MOT1_IN2</text>
<text x="250.8" y="116.5">GYRO_RST</text>
<text x="251.7" y="119">Tof_XS_0</text>
<text x="21.6" y="124.1">ARD_RX_3</text>
<text x="70.1" y="124.1">ENC2_B</text>
<text x="70.3" y="121.6">ENC2_A</text>
<text x="92.7" y="124.1">LED_C2</text>
<text x="163.1" y="125.4">LED_C1</text>
<text x="185.4" y="124.1">SW_SDA</text>
<text x="185.4" y="121.6">SW_SCL</text>
<text x="251.7" y="121.6">Tof_XS_4</text>
<text x="251.7" y="124.1">Tof_XS_5</text>
<text x="21.6" y="126.7">ARD_TX_3</text>
<text x="70.1" y="130.5">ENC3_B</text>
<text x="70.3" y="127.9">ENC3_A</text>
<text x="185.4" y="131.7">Tof_XS_3</text>
<text x="185.4" y="129.2">Tof_XS_2</text>
<text x="185.4" y="126.7">Tof_XS_1</text>
<text x="251.7" y="126.7">Tof_XS_6</text>
<text x="253.3" y="129.2">LED_C2</text>
<text x="253.3" y="131.7">LED_C1</text>
<text x="70.1" y="136.8">ENC4_B</text>
<text x="70.3" y="134.3">ENC4_A</text>
<text x="158.7" y="135.5">UI_Button_1</text>
<text x="185.4" y="134.3">MOT4_IN1</text>
<text x="185.4" y="136.8">MOT4_IN2</text>
<text x="251.6" y="136.8">UI_LED_1</text>
<text x="251.6" y="134.3">UI_LED_2</text>
<text x="92.7" y="139.4">UI_LED_1</text>
<text x="92.7" y="141.9">UI_LED_2</text>
<text x="158.7" y="140.6">UI_Button_3</text>
<text x="158.7" y="138.1">UI_Button_2</text>
<text x="158.7" y="143.2">UI_Button_4</text>
<text x="185.4" y="139.4">MOT3_IN2</text>
<text x="185.4" y="141.9">MOT3_IN1</text>
<text x="160.4" y="148.2">Encoder_A</text>
<text x="158.8" y="153.3">Encoder_SW</text>
<text x="160.2" y="150.8">Encoder_B</text>
<text x="26.7" y="163.5">Akku</text>
<text x="62.3" y="163.5">5V</text>
<text x="62.3" y="166">6V</text>
<text x="57.9" y="168.6">BAT_ADC</text>
</g>
<g font-size="1.8" fill="#a90000">
<text x="222" y="28.9" transform="rotate(-90 222 28.9)">VIN</text>
<text x="225.8" y="28.6" transform="rotate(-90 225.8 28.6)">5V</text>
<text x="229.6" y="29.5" transform="rotate(-90 229.6 29.5)">3.3V</text>
<text x="244.4" y="32.8">13</text>
<text x="244.4" y="35.3">12</text>
<text x="244.4" y="37.8">11</text>
<text x="244.4" y="40.4">10</text>
<text x="203.4" y="46.7">RESET</text>
<text x="245" y="42.9">9</text>
<text x="245" y="45.5">8</text>
<text x="204.5" y="49.3">SDA</text>
<text x="204.5" y="51.8">SCL</text>
<text x="245" y="50.5">7</text>
<text x="245" y="53.1">6</text>
<text x="203.2" y="54.4">IOREF</text>
<text x="204" y="56.9">AREF</text>
<text x="245" y="55.6">5</text>
<text x="245" y="58.2">4</text>
<text x="205.1" y="63.2">A0</text>
<text x="205.1" y="65.8">A1</text>
<text x="245" y="60.7">3</text>
<text x="245" y="63.2">2</text>
<text x="245" y="65.8">1</text>
<text x="205.1" y="68.3">A2</text>
<text x="205.1" y="70.9">A3</text>
<text x="245" y="68.3">0</text>
<text x="100.3" y="73.4">1</text>
<text x="100.3" y="75.9">2</text>
<text x="205.1" y="73.4">A4</text>
<text x="205.1" y="75.9">A5</text>
<text x="244.4" y="73.4">14</text>
<text x="244.4" y="75.9">15</text>
<text x="100.3" y="78.5">3</text>
<text x="100.3" y="81">4</text>
<text x="205.1" y="78.5">A6</text>
<text x="205.1" y="81">A7</text>
<text x="244.4" y="78.5">16</text>
<text x="244.4" y="81">17</text>
<text x="244.4" y="83.6">18</text>
<text x="130.6" y="87" transform="rotate(-90 130.6 87)">5V</text>
<text x="205.1" y="86.1">A8</text>
<text x="205.1" y="88.6">A9</text>
<text x="244.4" y="86.1">19</text>
<text x="244.4" y="88.6">20</text>
<text x="105.8" y="93.7">D+</text>
<text x="152.4" y="92.5">SDA</text>
<text x="152.4" y="95">SCL</text>
<text x="204.5" y="91.2">A10</text>
<text x="204.5" y="93.7">A11</text>
<text x="244.4" y="91.2">21</text>
<text x="104.9" y="100.1">MOSI</text>
<text x="105.8" y="96.3">D-</text>
<text x="151.9" y="98.8">TXS1</text>
<text x="151.9" y="101.3">TXS2</text>
<text x="204.5" y="96.3">A12</text>
<text x="204.5" y="98.8">A13</text>
<text x="204.5" y="101.3">A14</text>
<text x="244.4" y="96.3">50</text>
<text x="244.4" y="98.8">51</text>
<text x="244.4" y="101.3">52</text>
<text x="104.9" y="102.6">MISO</text>
<text x="105.3" y="105.2">SCK</text>
<text x="151.9" y="103.9">TXS3</text>
<text x="204.5" y="103.9">A15</text>
<text x="244.4" y="103.9">53</text>
<text x="104.4" y="111.5">TX_C1</text>
<text x="151.4" y="112.8">TX_C2</text>
<text x="205.1" y="109">23</text>
<text x="205.1" y="111.5">25</text>
<text x="244.4" y="109">22</text>
<text x="244.4" y="111.5">24</text>
<text x="104.3" y="114">RX_C1</text>
<text x="104.9" y="119.1">R_C1</text>
<text x="105.2" y="116.6">I_C1</text>
<text x="151.2" y="115.3">RX_C2</text>
<text x="152.2" y="117.9">I_C2</text>
<text x="205.1" y="114">27</text>
<text x="205.1" y="116.6">29</text>
<text x="205.1" y="119.1">31</text>
<text x="244.4" y="114">26</text>
<text x="244.4" y="116.6">28</text>
<text x="244.4" y="119.1">30</text>
<text x="104.3" y="121.7">CS_C1</text>
<text x="104.9" y="124.2">LED1</text>
<text x="151.2" y="122.9">CS_C2</text>
<text x="151.8" y="120.4">R_C2</text>
<text x="151.9" y="125.5">LED2</text>
<text x="205.1" y="121.7">33</text>
<text x="205.1" y="124.2">35</text>
<text x="244.4" y="121.7">32</text>
<text x="244.4" y="124.2">34</text>
<text x="205.1" y="126.7">37</text>
<text x="205.1" y="129.3">39</text>
<text x="205.1" y="131.8">41</text>
<text x="244.4" y="126.7">36</text>
<text x="244.4" y="129.3">38</text>
<text x="244.4" y="131.8">40</text>
<text x="151.5" y="135.6">UI_B1</text>
<text x="205.1" y="134.4">43</text>
<text x="205.1" y="136.9">45</text>
<text x="244.4" y="134.4">42</text>
<text x="244.4" y="136.9">44</text>
<text x="104.4" y="142">LED_B</text>
<text x="104.5" y="139.4">LED_A</text>
<text x="151.5" y="138.2">UI_B2</text>
<text x="151.5" y="140.7">UI_B3</text>
<text x="151.5" y="143.3">UI_B4</text>
<text x="205.1" y="139.4">47</text>
<text x="205.1" y="142">49</text>
<text x="244.4" y="139.4">46</text>
<text x="244.4" y="142">48</text>
<text x="104.9" y="148.3">CS_D</text>
<text x="152" y="148.3">RE_A</text>
<text x="225.8" y="150" transform="rotate(-90 225.8 150)">GND</text>
<text x="105.5" y="150.9">D_D</text>
<text x="151.2" y="153.4">RE_SW</text>
<text x="151.9" y="150.9">RE_B</text>
<text x="130.6" y="164" transform="rotate(-90 130.6 164)">GND</text>
<text x="20.2" y="171.2">2</text>
</g>
<g font-size="1.8" fill="#725600">
<text x="31.7" y="51.8">File:</text>
<text x="37" y="51.8">treiber.kicad_sch</text>
<text x="88.9" y="51.8">File:</text>
<text x="94.1" y="51.8">treiber.kicad_sch</text>
<text x="33" y="97.6">File:</text>
<text x="38.2" y="97.6">sensorik.kicad_sch</text>
<text x="34.3" y="143.3">File:</text>
<text x="39.5" y="143.3">encoder.kicad_sch</text>
<text x="35.6" y="173.8">File:</text>
<text x="40.8" y="173.8">PSU.kicad_sch</text>
</g>
</svg>
